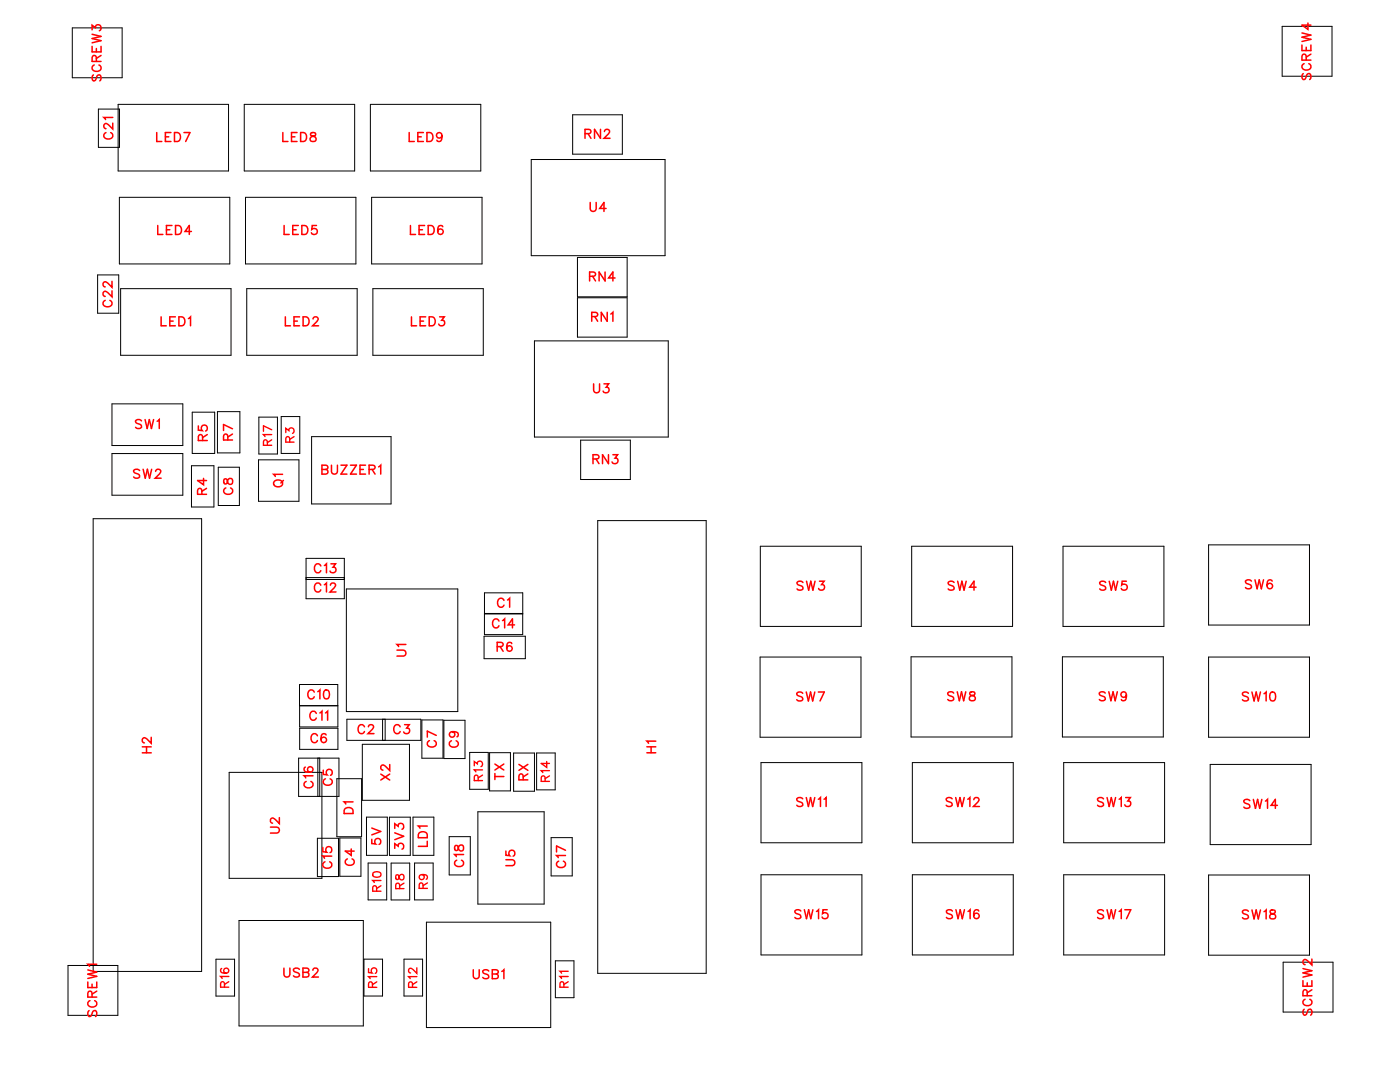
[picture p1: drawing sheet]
<svg xmlns="http://www.w3.org/2000/svg" width="111mm" height="86mm" viewBox="0 0 111 86" stroke-linecap="round" stroke-linejoin="round" font-family="sans-serif">
<g fill="none" stroke="#000" stroke-width=".08">
<path d="M5.7 2.2h4v4h-4zM7.8 8.6h1.7v3.1h-1.7zM9.4 8.3h8.7v5.3h-8.7zM9.5 15.6h8.7v5.3h-8.7zM19.4 8.3h8.7v5.3h-8.7zM19.5 15.6h8.7v5.3h-8.7zM29.4 8.3h8.7v5.3h-8.7zM29.5 15.6h8.7v5.3h-8.7zM42.1 12.6h10.6v7.7h-10.6zM45.4 9.1h3.9v3.1h-3.9zM101.7 2.1h3.9v3.9h-3.9zM7.7 21.8h1.7v3h-1.7z"/>
<path d="M8.9 35.9h5.6v3.3h-5.6zM8.9 32h5.6v3.3h-5.6zM9.6 22.9h8.7v5.3h-8.7zM15.2 36.9h1.8v3.3h-1.8zM15.2 32.7h1.8v3.2h-1.8zM17.2 32.6h1.8v3.3h-1.8zM17.3 37h1.7v3.1h-1.7zM19.6 22.9h8.7v5.3h-8.7zM20.5 36.4h3.2v3.3h-3.2zM20.5 33.1h1.5v2.9h-1.5zM22.3 33h1.5v2.9h-1.5zM24.7 34.6h6.3v5.3h-6.3z"/>
<path d="M29.6 22.9h8.7v5.3h-8.7zM42.4 27h10.6v7.6h-10.6zM45.8 20.4h3.9v3.1h-3.9zM45.8 23.6h3.9v3.1h-3.9zM46 34.9h4v3.1h-4zM7.4 41.1h8.6v35.9h-8.6zM23.7 54.2h3.1v3.4h-3zM23.7 55.9h3.1M23.8 57.7h3v1.7h-3zM24.3 44.2h3v3.2h-3zM24.3 45.8h3M24.3 45.9h3"/>
<path d="M27.5 46.7h8.8v9.7h-8.8zM27.5 57h5.9v1.7h-5.9zM28.7 59h3.8v4.4h-3.8zM30.3 57v1.7M30.5 57v1.7M33.4 57.1h1.7v3h-1.7zM35.2 57.1h1.7v3h-1.7zM37.2 59.6h1.5v2.9h-1.5zM38.4 50.4h3.3v1.8h-3.3zM38.4 48.6h3v1.7h-3v-3.3h3v1.7h-3M38.8 59.6h1.7v3.1h-1.7zM40.7 59.7h1.7v3h-1.7z"/>
<path d="M42.5 59.7h1.5v2.9h-1.5zM47.4 41.3h8.6v35.8h-8.6zM60.3 52.1h8v6.3h-8zM60.3 43.3h8v6.3h-8zM72.2 52.1h8v6.3h-8zM72.3 43.3h8v6.3h-8zM84.2 52.1h8v6.3h-8zM84.3 43.3h8v6.3h-8zM95.8 43.2h8v6.3h-8zM95.8 52.1h8v6.3h-8zM5.4 76.5h3.9v4h-3.9zM17.1 76h1.5v2.9h-1.5z"/>
<path d="M18.2 61.2h7.3v8.4h-7.3zM19 72.9h9.8v8.4h-9.8zM23.7 60.1h3.2v3h-3.2zM25.2 66.4h1.6v3.1h-1.6zM25.2 60.1v3M25.4 60.1v3M26.7 61.7h2v4.6h-2zM26.9 66.4h1.7v3h-1.7zM28.9 76h1.4v2.9h-1.4zM29.1 64.8h1.6v3h-1.6zM29.2 68.4h1.5v2.9h-1.5zM30.9 64.8h1.6v3h-1.6z"/>
<path d="M31 68.4h1.5v2.9h-1.5zM32 76h1.5v2.9h-1.5zM32.7 64.8h1.7v3h-1.7zM32.9 68.4h1.4v2.9h-1.4zM33.8 73.1h9.9v8.3h-9.9zM35.6 66.3h1.7v3h-1.7zM37.9 64.3h5.2v7.3h-5.2zM43.7 66.4h1.7v3h-1.7zM44 76.1h1.5v3h-1.5zM60.3 60.4h8v6.4h-8zM60.3 69.3h8v6.4h-8zM72.3 60.4h8v6.4h-8z"/>
<path d="M72.3 69.3h8v6.4h-8zM84.3 60.4h8v6.4h-8zM84.3 69.3h8v6.4h-8zM95.8 69.3h8v6.4h-8zM96 60.6h8v6.3h-8zM101.7 76.3h4v3.9h-4z"/>
</g>
<g fill="none" stroke="#f00" stroke-width=".12">
<path d="M7.3 2.4v-.4l.3 .2a.24 .24 0 0 1 .4-.2 .24 .24 0 0 1-.1 .4M7.3 3.7v.4h.7v-.4M7.3 2.7l.7 .2-.7 .2 .7 .1-.7 .2M7.4 5.9l-.1 .2 .1 .3 .2-.1 .2-.4h.1l.1 .2-.1 .3M7.5 5.1a.26 .26 0 0 0-.2 .3 .26 .26 0 0 0 .3 .3h.1a.26 .26 0 0 0 .3-.3 .26 .26 0 0 0-.2-.3M7.6 4.9v-.4l-.2-.1-.1 .5h.7M7.6 3.8v.3M8 4.4l-.4 .2M8.4 10.5a.26 .26 0 0 0-.2 .3 .26 .26 0 0 0 .3 .2h.2a.26 .26 0 0 0 .2-.2 .26 .26 0 0 0-.1-.3M8.9 9.8v.4l-.3-.3-.2-.1-.2 .1v.2l.2 .1M8.9 9.3h-.7l.2 .2M12.4 10.5v.7h.4"/>
<path d="M12.5 17.9v.7h.4M13.1 10.8h.3M13.2 18.2h.3M13.6 10.5h-.5v.7h.5M13.6 17.9h-.4v.7h.4M13.8 10.5h.3a.38 .38 0 0 1 .2 .4 .38 .38 0 0 1-.2 .3h-.3zM13.9 17.9h.3a.38 .38 0 0 1 .2 .3 .38 .38 0 0 1-.2 .4h-.3zM14.6 10.5h.5l-.4 .7M15.2 18.3h-.5l.3-.4v.7M22.4 10.5v.7h.4M22.5 17.9v.7h.4M23.1 10.8h.3"/>
<path d="M23.2 18.2h.3M23.6 10.5h-.5v.7h.5M23.7 17.9h-.5v.7h.5M23.8 10.5h.3a.38 .38 0 0 1 .2 .4 .38 .38 0 0 1-.2 .3h-.3zM23.9 17.9h.3a.38 .38 0 0 1 .2 .3 .38 .38 0 0 1-.2 .4h-.3zM24.7 10.5v.2l.3 .1 .1 .2a.24 .24 0 0 1-.3 .2 .24 .24 0 0 1-.2-.2l.4-.3v-.2zM25.1 17.9h-.3l-.1 .3a.25 .25 0 0 1 .4 0 .25 .25 0 0 1 0 .3 .25 .25 0 0 1-.4-.1M32.4 10.5v.7h.4M32.5 17.9v.7h.4M33.1 10.8h.3M33.2 18.2h.3M33.6 10.5h-.5v.7h.5"/>
<path d="M33.7 17.9h-.5v.7h.5M33.9 10.5h.2a.38 .38 0 0 1 .2 .4 .38 .38 0 0 1-.2 .3h-.2zM33.9 17.9h.3a.38 .38 0 0 1 .2 .3 .38 .38 0 0 1-.2 .4h-.3zM35 10.7a.22 .22 0 0 1-.3 .2 .22 .22 0 0 1 0-.3 .22 .22 0 0 1 .3 0v.1a.34 .34 0 0 1-.2 .5l-.2-.1M35.1 18v-.1a.35 .35 0 0 0-.4 .3 .35 .35 0 0 0 .2 .4 .22 .22 0 0 0 .2-.2 .22 .22 0 0 0-.2-.3 .22 .22 0 0 0-.2 .2M46.4 10.6h.4l.1-.2-.2-.1h-.3v.7M46.6 10.6l.3 .4M46.8 16v.6l.2 .2 .2-.1 .1-.7M47.6 10.3v.7l-.5-.7v.7M47.9 10.4l.2-.1h.1l.1 .1-.1 .2-.3 .4h.5M48.1 16.5h-.5l.3-.5v.8M103.2 3.6v.4h.7v-.4"/>
<path d="M103.2 2.6l.7 .2-.7 .1 .7 .2-.7 .2M103.3 5.8l-.1 .2 .1 .3 .2-.1 .2-.3 .1-.1 .1 .2-.1 .3M103.4 5a.26 .26 0 0 0-.2 .3 .26 .26 0 0 0 .3 .3h.2a.26 .26 0 0 0 .2-.3 .26 .26 0 0 0-.1-.3M103.6 4.8l-.1-.4-.2-.1-.1 .5h.7M103.6 3.7v.3M103.7 1.8v.5l-.5-.3h.7M103.9 4.3l-.3 .2M8.3 23.8a.26 .26 0 0 0-.1 .3 .26 .26 0 0 0 .2 .2h.2a.26 .26 0 0 0 .3-.2 .26 .26 0 0 0-.2-.3M8.9 23.1v.4l-.4-.3-.2-.1-.1 .1v.2l.1 .1M8.9 22.3v.5l-.4-.4-.2-.1-.1 .2v.1l.1 .1M11.1 37.3l-.2-.1-.3 .1 .1 .2 .3 .1 .1 .2-.2 .1-.3-.1M11.2 33.4l-.2-.1-.3 .1 .1 .1 .4 .2v.2l-.2 .1-.3-.1"/>
<path d="M11.3 37.2l.2 .7 .2-.7 .2 .7 .1-.7M11.5 33.3l.2 .7 .1-.7 .2 .7 .2-.7M12.3 37.4l.2-.2h.1l.1 .1-.1 .3-.3 .3h.5M12.5 33.4l.1-.1v.7M12.8 25.1v.7h.4M13.5 25.4h.2M13.9 25.1h-.4v.7h.4M14.2 25.1h.2a.38 .38 0 0 1 .3 .4 .38 .38 0 0 1-.3 .3h-.2zM14.9 25.2l.2-.1v.7M15.7 33.8v.3h.3a.25 .25 0 0 1 0-.4 .25 .25 0 0 1 .4 .1 .25 .25 0 0 1-.1 .4M16 39.2v-.4l-.2-.1-.1 .2v.3h.7M16.1 34.9l-.1-.4-.1-.1-.2 .2v.3h.7"/>
<path d="M16.1 37.9v.5l-.4-.3h.7M16.4 38.7l-.4 .2M16.4 34.4l-.3 .3M17.8 38v.3l.1 .1 .3-.5a.24 .24 0 0 1 .3 .2 .24 .24 0 0 1-.3 .3l-.1-.1-.1-.3zM17.9 38.7a.26 .26 0 0 0-.2 .3 .26 .26 0 0 0 .3 .2h.2a.26 .26 0 0 0 .2-.2 .26 .26 0 0 0-.1-.3M18.1 34.9l-.1-.4-.1-.1-.2 .2v.3h.7M18.4 34.4l-.3 .2M18.4 34l-.7-.4v.5M21.8 38.1a.35 .35 0 0 1 .4 0 .35 .35 0 0 1 .2 .3 .33 .33 0 0 1-.5 .2 .33 .33 0 0 1-.1-.5zM22.4 37.6h-.7l.1 .2M22.5 38.1l-.2 .2M22.6 25.1v.7h.4"/>
<path d="M23.3 25.4h.3M23.7 25.1h-.4v.7h.4M24 25.1h.3a.38 .38 0 0 1 .2 .4 .38 .38 0 0 1-.2 .3h-.3zM24.8 25.3l.2-.2h.1l.1 .1-.1 .3-.3 .3h.5M25.5 37.2l.5 .1v.1l-.2 .2h-.3v-.7h.5v.2l-.2 .1M26.3 36.9v.5l.2 .2 .2-.1 .1-.6M27 36.9h.5l-.5 .7h.5M27.8 36.9h.5l-.5 .7h.5M28.5 37.2h.3M29 36.9h-.5v.7h.5M29.3 37.2h.4v-.3h-.4v.7M29.5 37.2l.2 .4"/>
<path d="M30 37l.2-.1v.7M32.6 25.1v.7h.4M33.3 25.4h.3M33.7 25.1h-.4v.7h.4M34 25.1h.3a.38 .38 0 0 1 .2 .4 .38 .38 0 0 1-.2 .3h-.3zM34.9 25.1h.3l-.2 .3a.24 .24 0 0 1 .2 .4 .24 .24 0 0 1-.4-.1M46.7 21.9h.5v-.2l-.2-.1h-.3v.7M46.9 25.1h.4l.1-.2-.2-.1h-.3v.7M47 21.9l.2 .4M47 36.4l.4-.1 .1-.1-.2-.2h-.3v.7M47.1 30.4v.5l.2 .2 .2-.1v-.6M47.2 25.1l.2 .4"/>
<path d="M47.3 36.4l.2 .3M47.9 30.4h.4l-.2 .3a.24 .24 0 0 1 .1 .4 .24 .24 0 0 1-.4-.1M48 21.6v.7l-.5-.7v.7M48.1 24.8v.7l-.4-.7v.7M48.2 36v.7l-.4-.7v.7M48.4 24.9l.2-.1v.7M48.6 36h.4l-.2 .3a.24 .24 0 0 1 .1 .4 .24 .24 0 0 1-.4-.1M48.8 22h-.5l.3-.4v.7M11.3 59.7h.7M11.3 59.2h.7M11.6 59.2v.5M12 58.4v.5l-.3-.3-.3-.1-.1 .1v.1l.2 .2"/>
<path d="M24.9 54.8a.26 .26 0 0 0-.3-.1 .26 .26 0 0 0-.2 .2v.2a.26 .26 0 0 0 .2 .3 .26 .26 0 0 0 .3-.2M25.1 56.5a.26 .26 0 0 0-.3-.1 .26 .26 0 0 0-.2 .2v.2a.26 .26 0 0 0 .2 .3 .26 .26 0 0 0 .3-.2M25.2 58.3a.26 .26 0 0 0-.3-.2 .26 .26 0 0 0-.2 .3v.2a.26 .26 0 0 0 .2 .3 .26 .26 0 0 0 .3-.2M25.2 54.8l.2-.1v.7M25.4 56.5l.1-.1v.7M25.4 46.4a.26 .26 0 0 0-.3-.2 .26 .26 0 0 0-.2 .3v.1a.26 .26 0 0 0 .2 .3 .26 .26 0 0 0 .3-.2M25.4 44.9a.26 .26 0 0 0-.3-.2 .26 .26 0 0 0-.2 .3v.1a.26 .26 0 0 0 .2 .3 .26 .26 0 0 0 .3-.2M25.7 46.3l.2-.1v.7M25.7 44.8l.2-.1v.7M25.7 54.7h.1a.37 .37 0 0 1 .3 .3 .37 .37 0 0 1-.3 .4 .45 .45 0 0 1-.1-.7zM25.8 56.5l.2-.1v.7M25.9 58.2h-.1a.35 .35 0 0 0-.4 .2 .35 .35 0 0 0 .3 .5 .22 .22 0 0 0 .2-.3 .22 .22 0 0 0-.2-.2 .22 .22 0 0 0-.2 .2"/>
<path d="M26.2 46.4l.1-.2h.2l.1 .1-.1 .3-.3 .3h.4M26.2 44.7h.4l-.2 .3a.24 .24 0 0 1 .2 .3 .24 .24 0 0 1-.4 0M28.9 57.6a.26 .26 0 0 0-.3-.2 .26 .26 0 0 0-.2 .3v.2a.26 .26 0 0 0 .2 .2 .26 .26 0 0 0 .3-.1M29.2 57.6l.1-.2h.2l.1 .2-.1 .2-.3 .3h.5M31.5 51.5h.5l.2 .2-.1 .3h-.6M31.7 57.6a.26 .26 0 0 0-.3-.2 .26 .26 0 0 0-.2 .3v.2a.26 .26 0 0 0 .2 .2 .26 .26 0 0 0 .3-.1M32.1 57.4h.3l-.2 .3a.24 .24 0 0 1 .2 .4 .24 .24 0 0 1-.4-.1M32.2 51.1h-.7l.1 .1M34.1 58.7a.26 .26 0 0 0-.2 .3 .26 .26 0 0 0 .3 .2h.1a.26 .26 0 0 0 .3-.2 .26 .26 0 0 0-.2-.3M34.6 58.3l-.7-.4v.5M35.8 58.7a.26 .26 0 0 0-.2 .3 .26 .26 0 0 0 .3 .2h.2a.26 .26 0 0 0 .2-.2 .26 .26 0 0 0-.1-.3M35.9 58a.22 .22 0 0 1 .2 .3 .22 .22 0 0 1-.4 .1 .22 .22 0 0 1 0-.4h.2a.34 .34 0 0 1 .4 .3l-.1 .1"/>
<path d="M39.4 51.2h.4l.1-.2-.2-.1h-.3v.7M39.6 49.2a.26 .26 0 0 0-.3-.2 .26 .26 0 0 0-.2 .3v.2a.26 .26 0 0 0 .2 .3 .26 .26 0 0 0 .3-.2M39.7 51.2l.2 .4M39.8 49.2l.2-.2v.8M40 47.6a.26 .26 0 0 0-.3-.2 .26 .26 0 0 0-.2 .3v.2a.26 .26 0 0 0 .2 .2 .26 .26 0 0 0 .3-.1M40.2 47.5l.2-.1v.7M40.6 51l-.1-.1a.35 .35 0 0 0-.4 .3 .35 .35 0 0 0 .3 .4 .22 .22 0 0 0 .2-.2 .22 .22 0 0 0-.2-.2 .22 .22 0 0 0-.2 .2M40.8 49.5h-.5l.3-.5v.8M51.3 59.7h.7M51.3 59.2h.7M51.6 59.2v.5M52 58.7h-.7l.1 .2"/>
<path d="M63.6 54.9l-.1-.1-.3 .1v.2l.4 .2v.1l-.1 .1-.3-.1M63.7 46.2l-.2-.1-.3 .1 .1 .1 .4 .3v.1l-.2 .1-.3-.1M63.9 54.8l.2 .7 .2-.7 .1 .7 .2-.7M63.9 46.1l.2 .7 .2-.7 .2 .7 .1-.7M64.9 54.8h.5l-.4 .7M65 46.1h.3l-.2 .2a.24 .24 0 0 1 .2 .4 .24 .24 0 0 1-.4-.1M75.6 54.9l-.2-.1-.3 .1 .1 .2 .4 .2v.1l-.2 .1-.3-.1M75.6 46.2l-.1-.1-.3 .1v.1l.4 .3v.1l-.1 .1-.3-.1M75.9 54.8l.2 .7 .1-.7 .2 .7 .2-.7M75.9 46.1l.2 .7 .2-.7 .1 .7 .2-.7M76.9 54.9v.2l.3 .1 .1 .1a.24 .24 0 0 1-.2 .2 .24 .24 0 0 1-.2-.2l.4-.3v-.1zM77.4 46.5h-.5l.3-.4v.7"/>
<path d="M87.6 54.9l-.1-.1-.3 .1v.2l.4 .2v.1l-.1 .1-.3-.1M87.7 46.2l-.2-.1-.3 .1 .1 .1 .4 .3v.1l-.2 .1-.3-.1M87.9 54.8l.2 .7 .2-.7 .1 .7 .2-.7M87.9 46.1l.2 .7 .2-.7 .2 .7 .1-.7M89.3 46.1h-.3l-.1 .3a.25 .25 0 0 1 .4 0 .25 .25 0 0 1 0 .3 .25 .25 0 0 1-.4-.1M89.3 55.1a.22 .22 0 0 1-.3 .1 .22 .22 0 0 1-.1-.3 .22 .22 0 0 1 .4 0v.2a.34 .34 0 0 1-.3 .4l-.1-.1M99 54.9l-.2-.1-.3 .1 .1 .2 .4 .2v.1l-.2 .1-.3-.1M99.2 46.1l-.1-.1-.4 .1 .1 .1 .4 .3v.1l-.1 .1-.4-.1M99.3 54.8l.1 .7 .2-.7 .2 .7 .1-.7M99.5 46l.2 .7 .1-.7 .2 .7 .2-.7M100.2 55l.2-.2v.7M100.8 54.9l.1-.1a.37 .37 0 0 1 .2 .4 .37 .37 0 0 1-.2 .3 .45 .45 0 0 1-.1-.6z"/>
<path d="M100.9 46.1l-.1-.1a.35 .35 0 0 0-.4 .2 .35 .35 0 0 0 .3 .5 .22 .22 0 0 0 .2-.2 .22 .22 0 0 0-.2-.3 .22 .22 0 0 0-.2 .2M7 77.8v.5h.7v-.5M7 76.9l.7 .1-.7 .2 .7 .2-.7 .1M7.1 79.3a.26 .26 0 0 0-.1 .3 .26 .26 0 0 0 .2 .2h.2a.26 .26 0 0 0 .3-.2 .26 .26 0 0 0-.2-.3M7.3 79v-.4h-.3v.4h.7M7.3 78v.3M7.7 76.4h-.7l.1 .2M7.7 78.5l-.4 .3M21.4 65.5h.5l.2 .2v.3h-.7M22.1 64.8v.5l-.3-.4-.2-.1-.2 .2v.1l.2 .1M22.5 76.7v.5l.2 .2 .2-.1 .1-.6M23.7 76.8l-.1-.1-.3 .1v.2l.4 .2v.1l-.1 .1-.3-.1"/>
<path d="M24 77.1h.5v.2l-.2 .1h-.3v-.7l.5 .1v.2l-.2 .1M24.2 60.8h-.1a.35 .35 0 0 0 .3 .4 .35 .35 0 0 0 .4-.2 .22 .22 0 0 0-.2-.2 .22 .22 0 0 0-.2 .2 .22 .22 0 0 0 .2 .2M24.3 61.9a.26 .26 0 0 0-.2 .3 .26 .26 0 0 0 .3 .2h.1a.26 .26 0 0 0 .3-.2 .26 .26 0 0 0-.2-.3M24.8 76.9l.1-.2h.2l.1 .2-.1 .2-.3 .3h.4M24.8 61.5h-.7l.1 .1M25.6 67.2v.3h.3a.25 .25 0 0 1 0-.3 .25 .25 0 0 1 .4 0 .25 .25 0 0 1-.1 .4M25.6 61v.4h.3a.25 .25 0 0 1 0-.4 .25 .25 0 0 1 .4 .1 .25 .25 0 0 1-.1 .3M25.8 68.3a.26 .26 0 0 0-.2 .3 .26 .26 0 0 0 .3 .2h.1a.26 .26 0 0 0 .3-.2 .26 .26 0 0 0-.2-.3M25.8 61.7a.26 .26 0 0 0-.2 .3 .26 .26 0 0 0 .3 .2h.2a.26 .26 0 0 0 .2-.2 .26 .26 0 0 0-.1-.3M26.3 67.8h-.7l.1 .2M27.4 64.1l.2-.1 .3 .1 .1 .4h-.7zM27.5 68.1a.26 .26 0 0 0-.1 .3 .26 .26 0 0 0 .2 .2h.2a.26 .26 0 0 0 .3-.2 .26 .26 0 0 0-.2-.3"/>
<path d="M27.8 67.3v.5l-.4-.4h.7M28 63.5h-.7l.1 .2M29.5 66.5v.3l.3 .1a.25 .25 0 0 1 0-.4 .25 .25 0 0 1 .4 .1 .25 .25 0 0 1-.1 .3M29.5 65.6l.7 .3-.7 .3M30.2 61.3l.7 .5M30.9 60.6v.5l-.3-.4-.3-.1-.1 .2v.1l.2 .1M30.9 61.3l-.7 .5M31.3 67.2v-.3l.3 .2a.24 .24 0 0 1 .4-.2 .24 .24 0 0 1-.1 .4M31.3 65.6v-.3l.3 .2a.24 .24 0 0 1 .4-.2 .24 .24 0 0 1-.1 .4M31.3 66l.7 .3-.7 .2M33.2 66a.39 .39 0 0 1 .7 .1v.3h-.7zM33.9 65.5h-.7l.1 .1"/>
<path d="M33.9 66.7v.4h-.7M36.1 67v.4h.1l.3-.4a.24 .24 0 0 1 .3 .2 .24 .24 0 0 1-.3 .2l-.1-.1-.1-.3zM36.2 68.2a.26 .26 0 0 0-.2 .3 .26 .26 0 0 0 .3 .2h.2a.26 .26 0 0 0 .3-.2 .26 .26 0 0 0-.2-.3M36.8 67.7h-.8l.2 .2M37.5 76.8v.6l.2 .2 .3-.1v-.7M38.7 77l-.1-.2-.3 .2v.1l.4 .3v.1l-.1 .1-.3-.1M39 77.2l.5 .1v.1l-.2 .2h-.3v-.8l.5 .1v.2l-.2 .1M39.2 61.5h.7M39.2 61.3v.5M39.2 60.5l.7 .5M39.8 77l.2-.2v.8M39.9 60.5l-.7 .5"/>
<path d="M40.1 68.1h.5l.2 .2-.1 .3h-.6M40.1 67.4v.4h.3a.25 .25 0 0 1 0-.4 .25 .25 0 0 1 .4 .1 .25 .25 0 0 1-.1 .3M41.1 60.6l.8 .4M41.5 61.8l-.1-.4-.1-.1-.2 .2v.3h.8M41.9 61.3l-.4 .3M41.9 60.6l-.8 .4M44.3 68.2a.26 .26 0 0 0-.2 .3 .26 .26 0 0 0 .3 .3h.2a.26 .26 0 0 0 .2-.3 .26 .26 0 0 0-.1-.3M44.8 67.8h-.7l.2 .2M44.8 67.4l-.7-.4v.5M63.5 72.2l-.2-.1-.3 .1 .1 .2 .4 .1v.2l-.2 .1-.3-.1M63.6 63.3l-.1-.1-.3 .1v.2l.4 .2v.1l-.1 .1-.3-.1M63.8 72.1l.1 .7 .2-.7 .2 .7 .2-.7"/>
<path d="M63.9 63.2l.2 .7 .2-.7 .1 .7 .2-.7M64.7 72.2l.2-.1v.7M64.9 63.3l.2-.1v.7M65.3 63.3l.2-.1v.7M65.6 72.1h-.3l-.1 .3a.25 .25 0 0 1 .4 0 .25 .25 0 0 1-.1 .4 .25 .25 0 0 1-.3-.1M75.5 63.3l-.2-.1-.3 .1 .1 .2 .4 .2v.1l-.2 .1-.3-.1M75.5 72.2l-.2-.1-.3 .1 .1 .2 .4 .1v.2l-.2 .1-.3-.1M75.8 63.2l.1 .7 .2-.7 .2 .7 .2-.7M75.8 72.1l.2 .7 .1-.7 .2 .7 .2-.7M76.7 63.3l.2-.1v.7M76.8 72.2l.1-.1v.7M77.2 63.4l.1-.2h.2l.1 .1-.1 .3-.3 .3h.5"/>
<path d="M77.6 72.2v-.1a.35 .35 0 0 0-.5 .3 .35 .35 0 0 0 .3 .4 .22 .22 0 0 0 .2-.2 .22 .22 0 0 0-.2-.2 .22 .22 0 0 0-.2 .2M87.5 63.3l-.2-.1-.3 .1 .1 .2 .4 .2v.1l-.2 .1-.3-.1M87.5 72.2l-.2-.1-.3 .1 .1 .2 .4 .1v.2l-.2 .1-.3-.1M87.8 63.2l.1 .7 .2-.7 .2 .7 .2-.7M87.8 72.1l.1 .7 .2-.7 .2 .7 .2-.7M88.7 63.3l.2-.1v.7M88.7 72.2l.2-.1v.7M89.2 72.1h.5l-.4 .7M89.3 63.2h.3l-.2 .3a.24 .24 0 0 1 .2 .4 .24 .24 0 0 1-.4-.1M99 72.2l-.2-.1-.3 .1 .1 .2 .4 .2v.1l-.2 .1-.3-.1M99.1 63.5l-.2-.2-.3 .2 .1 .1 .4 .3v.1l-.2 .1-.3-.1M99.3 72.1l.1 .7 .2-.7 .2 .7 .1-.7"/>
<path d="M99.4 63.3l.1 .8 .2-.8 .2 .8 .1-.8M100.2 72.2l.2-.1v.7M100.3 63.5l.2-.2v.8M100.7 72.1v.2l.3 .1 .1 .2a.24 .24 0 0 1-.2 .2 .24 .24 0 0 1-.2-.2l.4-.3v-.2zM101.3 63.8h-.5l.3-.5v.8M103.3 77.7v.5h.7v-.5M103.3 76.8l.7 .1-.7 .2 .7 .2-.7 .1M103.4 80l-.1 .1 .1 .3h.2l.2-.4h.1l.1 .1-.1 .3M103.5 79.2a.26 .26 0 0 0-.2 .3 .26 .26 0 0 0 .3 .2h.1a.26 .26 0 0 0 .3-.2 .26 .26 0 0 0-.2-.3M103.6 78.9v-.4h-.2l-.1 .4h.7M103.6 77.9v.3M104 76v.5l-.3-.4-.3-.1-.1 .2v.1l.2 .1"/>
<path d="M104 78.4l-.4 .3M7.1 80.1l-.1 .2 .1 .3 .1-.1 .3-.4h.1l.1 .2-.1 .3"/>
</g>
<g fill="none" stroke="#f00" stroke-width=".11">
<path d="M21.2 35.3v-.4h-.3v.4h.6M21.5 34.4h-.6l.1 .2M21.5 34.9l-.3 .2M21.5 34.1l-.6-.4v.5M22.7 34.3v-.4l.2 .2a.22 .22 0 0 1 .4-.1 .22 .22 0 0 1-.1 .3M23 35l-.1-.3-.2-.1v.4h.6M23.3 34.6l-.3 .2M17.6 76.7l-.1 .1a.32 .32 0 0 0 .3 .4 .32 .32 0 0 0 .3-.3 .2 .2 0 0 0-.1-.2 .2 .2 0 0 0-.3 .2 .2 .2 0 0 0 .2 .2M17.8 78.2v-.3l-.3-.1v.4h.6M18.1 77.4h-.6l.1 .1M18.1 77.8l-.3 .2M29.2 76.8v.3h.3a.23 .23 0 0 1 0-.3 .23 .23 0 0 1 .3 0 .23 .23 0 0 1-.1 .3"/>
<path d="M29.5 78.2v-.3l-.2-.1-.1 .4h.7M29.6 69.2a.32 .32 0 0 1 .4-.1 .32 .32 0 0 1 .2 .3 .32 .32 0 0 1-.4 .1 .32 .32 0 0 1-.2-.3zM29.9 70.6l-.1-.3-.2-.1v.4h.6M29.9 77.4h-.7l.1 .1M29.9 77.8l-.4 .2M30.2 69.8h-.6l.1 .1M30.2 70.2l-.3 .2M31.4 69.4v.3h.1l.3-.4a.22 .22 0 0 1 .2 .2 .22 .22 0 0 1-.2 .2l-.1-.1-.1-.2zM31.7 70.4v-.4h-.3v.4h.6M32 70l-.3 .2M32.7 78.2v-.3l-.2-.1-.1 .4h.6M33 77.4h-.6l.1 .1"/>
<path d="M33 76.7v.4l-.5-.4-.1 .3 .2 .1M33 77.8l-.3 .2M33.5 69.3a.2 .2 0 0 1 .1 .3 .2 .2 0 0 1-.3 .1 .2 .2 0 0 1 0-.4h.2a.31 .31 0 0 1 .4 .3l-.1 .1M33.5 70.4v-.4h-.2l-.1 .4h.7M33.9 70l-.4 .2M37.6 60.7v-.4l.2 .2a.22 .22 0 0 1 .4-.1 .22 .22 0 0 1-.1 .4M37.9 61.9v-.4h-.2l-.1 .4h.7M38.3 61h-.7l.1 .2M38.3 61.4l-.4 .2M43.2 61.9v-.4h-.2l-.1 .4h.7M43.3 60.3v.5l-.4-.3h.7M43.6 61.1h-.7l.1 .1"/>
<path d="M43.6 61.5l-.4 .2M44.7 78.2v-.3l-.2-.1-.1 .4h.7M45.1 77.4h-.7l.1 .1M45.1 77h-.7l.1 .1M45.1 77.8l-.4 .2"/>
</g>
<g font-size="1.2" fill="#fff">
<text x="8.3" y="6.5" transform="rotate(-90 8.3 6.5)">SCREW3</text>
<text x="9.2" y="11.1" transform="rotate(-90 9.2 11.1)">C21</text>
<text x="12.4" y="11.5">LED7</text>
<text x="22.4" y="11.5">LED8</text>
<text x="32.4" y="11.5">LED9</text>
<text x="46.3" y="11.3">RN2</text>
<text x="104.2" y="6.4" transform="rotate(-90 104.2 6.4)">SCREW4</text>
<text x="46.7" y="17.1">U4</text>
<text x="12.4" y="18.9">LED4</text>
<text x="22.5" y="18.9">LED5</text>
<text x="32.5" y="18.9">LED6</text>
<text x="46.7" y="22.6">RN4</text>
<text x="9.2" y="24.4" transform="rotate(-90 9.2 24.4)">C22</text>
<text x="12.7" y="26.1">LED1</text>
<text x="22.6" y="26.1">LED2</text>
<text x="32.6" y="26.1">LED3</text>
<text x="46.9" y="25.8">RN1</text>
<text x="10.7" y="34.3">SW1</text>
<text x="16.7" y="35" transform="rotate(-90 16.7 35)">R5</text>
<text x="18.7" y="34.9" transform="rotate(-90 18.7 34.9)">R7</text>
<text x="47" y="31.4">U3</text>
<text x="10.5" y="38.2">SW2</text>
<text x="16.7" y="39.2" transform="rotate(-90 16.7 39.2)">R4</text>
<text x="18.7" y="39.2" transform="rotate(-90 18.7 39.2)">C8</text>
<text x="22.7" y="38.6" transform="rotate(-90 22.7 38.6)">Q1</text>
<text x="25.5" y="37.9">BUZZER1</text>
<text x="47" y="37">RN3</text>
<text x="24.9" y="47.2">C12</text>
<text x="24.9" y="45.7">C13</text>
<text x="63.1" y="47.1">SW3</text>
<text x="75.1" y="47.1">SW4</text>
<text x="87.1" y="47.1">SW5</text>
<text x="98.7" y="47">SW6</text>
<text x="32.5" y="52.1" transform="rotate(-90 32.5 52.1)">U1</text>
<text x="39" y="50.1">C14</text>
<text x="39.4" y="51.9">R6</text>
<text x="39.4" y="48.4">C1</text>
<text x="12.3" y="59.7" transform="rotate(-90 12.3 59.7)">H2</text>
<text x="24.3" y="55.7">C10</text>
<text x="24.5" y="57.4">C11</text>
<text x="24.6" y="59.1">C6</text>
<text x="28.3" y="58.4">C2</text>
<text x="31.2" y="58.4">C3</text>
<text x="34.9" y="59.3" transform="rotate(-90 34.9 59.3)">C7</text>
<text x="36.6" y="59.3" transform="rotate(-90 36.6 59.3)">C9</text>
<text x="52.3" y="59.7" transform="rotate(-90 52.3 59.7)">H1</text>
<text x="63.1" y="55.8">SW7</text>
<text x="75.1" y="55.8">SW8</text>
<text x="87.1" y="55.8">SW9</text>
<text x="98.4" y="55.8">SW10</text>
<text x="25.1" y="62.5" transform="rotate(-90 25.1 62.5)">C16</text>
<text x="26.6" y="62.3" transform="rotate(-90 26.6 62.3)">C5</text>
<text x="28.3" y="64.5" transform="rotate(-90 28.3 64.5)">D1</text>
<text x="31.2" y="61.9" transform="rotate(-90 31.2 61.9)">X2</text>
<text x="40.2" y="61.8" transform="rotate(-90 40.2 61.8)">TX</text>
<text x="42.1" y="61.9" transform="rotate(-90 42.1 61.9)">RX</text>
<text x="63.1" y="64.2">SW11</text>
<text x="75" y="64.2">SW12</text>
<text x="87" y="64.2">SW13</text>
<text x="98.6" y="64.4">SW14</text>
<text x="22.4" y="66.1" transform="rotate(-90 22.4 66.1)">U2</text>
<text x="26.6" y="68.9" transform="rotate(-90 26.6 68.9)">C15</text>
<text x="28.4" y="68.6" transform="rotate(-90 28.4 68.6)">C4</text>
<text x="30.5" y="67" transform="rotate(-90 30.5 67)">5V</text>
<text x="32.3" y="67.4" transform="rotate(-90 32.3 67.4)">3V3</text>
<text x="34.2" y="67.1" transform="rotate(-90 34.2 67.1)">LD1</text>
<text x="37.1" y="68.7" transform="rotate(-90 37.1 68.7)">C18</text>
<text x="41.1" y="68.7" transform="rotate(-90 41.1 68.7)">U5</text>
<text x="45.1" y="68.8" transform="rotate(-90 45.1 68.8)">C17</text>
<text x="22.5" y="77.7">USB2</text>
<text x="37.5" y="77.9">USB1</text>
<text x="63" y="73.1">SW15</text>
<text x="75" y="73.1">SW16</text>
<text x="87" y="73.1">SW17</text>
<text x="98.4" y="73.1">SW18</text>
<text x="8" y="80.6" transform="rotate(-90 8 80.6)">SCREW1</text>
<text x="104.3" y="80.5" transform="rotate(-90 104.3 80.5)">SCREW2</text>
</g>
<g font-size="1.1" fill="#fff">
<text x="21.8" y="35.3" transform="rotate(-90 21.8 35.3)">R17</text>
<text x="23.6" y="35.1" transform="rotate(-90 23.6 35.1)">R3</text>
<text x="38.5" y="61.9" transform="rotate(-90 38.5 61.9)">R13</text>
<text x="43.8" y="62" transform="rotate(-90 43.8 62)">R14</text>
<text x="30.5" y="70.7" transform="rotate(-90 30.5 70.7)">R10</text>
<text x="32.3" y="70.5" transform="rotate(-90 32.3 70.5)">R8</text>
<text x="34.2" y="70.5" transform="rotate(-90 34.2 70.5)">R9</text>
<text x="18.4" y="78.3" transform="rotate(-90 18.4 78.3)">R16</text>
<text x="30.1" y="78.3" transform="rotate(-90 30.1 78.3)">R15</text>
<text x="33.3" y="78.3" transform="rotate(-90 33.3 78.3)">R12</text>
<text x="45.3" y="78.3" transform="rotate(-90 45.3 78.3)">R11</text>
</g>
</svg>
